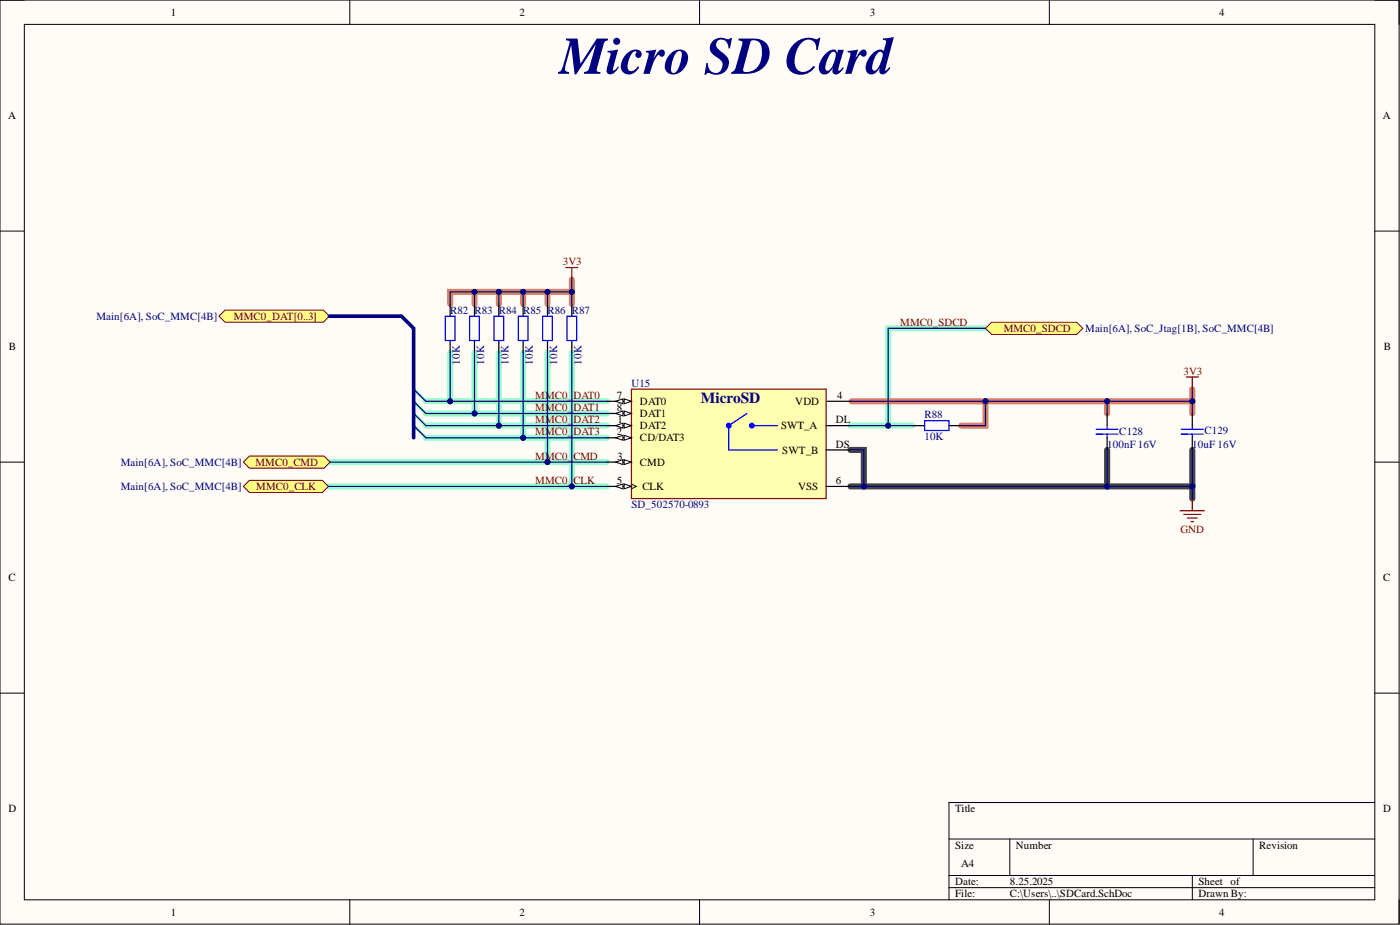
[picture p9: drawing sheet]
<svg xmlns="http://www.w3.org/2000/svg" width="292mm" height="193mm" viewBox="0 0 292 193" stroke-linecap="round" stroke-linejoin="round" font-family="sans-serif">
<path d="M0 0h291.9v192.8h-291.9z" fill-rule="evenodd" fill="#fffcf8"/>
<path d="M0 0h291.9v192.8h-291.9z" fill="none" stroke="#000" stroke-width=".21"/>
<path d="M5.1 5.1h281.7v182.6h-281.7z" fill-rule="evenodd" fill="#fffcf8"/>
<g fill="none" stroke="#000" stroke-width=".21">
<path d="M0 0h5.1M5.1 5.1h281.7v182.6h-281.7zM73 0v5.1M146 0v5.1M218.9 0v5.1M286.8 0h5.1v5.1M0 48.2h5.1M286.8 48.2h5.1M0 96.4h5.1M286.8 96.4h5.1M0 144.6h5.1M286.8 144.6h5.1"/>
<path d="M198 175h88.8M210.7 175v7.6M261.5 175v7.6M286.8 167.4h-88.8v20.3M73 187.7v5.1M146 187.7v5.1M198 182.6h88.8M198 185.2h88.8M218.9 187.7v5.1M248.8 182.6v5.1M291.9 187.7v5.1"/>
</g>
<path d="M86.3 81.2l2.5 2.5M86.3 83.7l2.5 2.6M86.3 86.3l2.5 2.5M86.3 88.8l2.5 2.5" fill="none" stroke="#9fc" stroke-width=".68"/>
<g fill="none" stroke="#9fc" stroke-width="1.3">
<path d="M93.9 73.6v10.1M99 73.6v12.7M104.1 73.6v15.2M109.2 73.6v17.7M114.2 73.6v22.8M119.3 73.6v27.9M205.6 68.5h-20.3v20.3M68.9 96.4h57.8M88.8 83.7h37.9M88.8 86.3h37.9M88.8 91.3h37.9M88.8 88.8h37.9"/>
<path d="M177.4 88.8h13M68.5 101.5h58.2"/>
</g>
<path d="M177.4 93.9h2.8v7.6M231 93.9v7.6M248.8 93.9v7.6M177.4 101.5h71.4v2.5" fill="none" stroke="#434343" stroke-width="1.3"/>
<path d="M119.3 58.4v2.5h-25.4v2.5M99 60.9v2.5M104.1 60.9v2.5M109.2 60.9v2.5M114.2 60.9v2.5M119.3 60.9v2.5M205.6 83.7v5.1h-5.1M231 83.7v2.6M248.8 81.2v2.5h-71.1M248.8 83.7v2.6" fill="none" stroke="#dd7e6b" stroke-width="1.3"/>
<path d="M131.7 81.2h40.7v22.8h-40.7z" fill-rule="evenodd" fill="#ffffb0"/>
<path d="M131.7 81.2h40.7v22.8h-40.7z" fill="none" stroke="#800000" stroke-width=".25"/>
<path d="M126.7 101.5h5" fill="none" stroke="#000" stroke-width=".25"/>
<path d="M130.2 101l1.5 .5-1.5 .5z" fill="#f8fcff"/>
<path d="M130.2 101l1.5 .5-1.5 .5z" fill="none" stroke="#000" stroke-width=".21"/>
<path d="M128.4 101.5l1.6-.5v1z" fill="#f8fcff"/>
<path d="M128.4 101.5l1.6-.5v1zM131.7 101l1.1 .5-1.1 .5" fill="none" stroke="#000" stroke-width=".21"/>
<path d="M126.7 96.4h5" fill="none" stroke="#000" stroke-width=".25"/>
<path d="M130.2 95.9l1.5 .5-1.5 .5z" fill="#f8fcff"/>
<path d="M130.2 95.9l1.5 .5-1.5 .5z" fill="none" stroke="#000" stroke-width=".21"/>
<path d="M128.4 96.4l1.6-.5v1z" fill="#f8fcff"/>
<path d="M128.4 96.4l1.6-.5v1z" fill="none" stroke="#000" stroke-width=".21"/>
<path d="M126.7 83.7h5" fill="none" stroke="#000" stroke-width=".25"/>
<path d="M130.2 83.2l1.5 .5-1.5 .5z" fill="#f8fcff"/>
<path d="M130.2 83.2l1.5 .5-1.5 .5z" fill="none" stroke="#000" stroke-width=".21"/>
<path d="M128.4 83.7l1.6-.5v1z" fill="#f8fcff"/>
<path d="M128.4 83.7l1.6-.5v1z" fill="none" stroke="#000" stroke-width=".21"/>
<path d="M126.7 86.3h5" fill="none" stroke="#000" stroke-width=".25"/>
<path d="M130.2 85.7l1.5 .6-1.5 .5z" fill="#f8fcff"/>
<path d="M130.2 85.7l1.5 .6-1.5 .5z" fill="none" stroke="#000" stroke-width=".21"/>
<path d="M128.4 86.3l1.6-.6v1.1z" fill="#f8fcff"/>
<path d="M128.4 86.3l1.6-.6v1.1z" fill="none" stroke="#000" stroke-width=".21"/>
<path d="M126.7 88.8h5" fill="none" stroke="#000" stroke-width=".25"/>
<path d="M130.2 88.3l1.5 .5-1.5 .5z" fill="#f8fcff"/>
<path d="M130.2 88.3l1.5 .5-1.5 .5z" fill="none" stroke="#000" stroke-width=".21"/>
<path d="M128.4 88.8l1.6-.5v1z" fill="#f8fcff"/>
<path d="M128.4 88.8l1.6-.5v1z" fill="none" stroke="#000" stroke-width=".21"/>
<path d="M126.7 91.3h5" fill="none" stroke="#000" stroke-width=".25"/>
<path d="M130.2 90.8l1.5 .5-1.5 .5z" fill="#f8fcff"/>
<path d="M130.2 90.8l1.5 .5-1.5 .5z" fill="none" stroke="#000" stroke-width=".21"/>
<path d="M128.4 91.3l1.6-.5v1z" fill="#f8fcff"/>
<path d="M128.4 91.3l1.6-.5v1z" fill="none" stroke="#000" stroke-width=".21"/>
<path d="M172.6 83.7h5.1M172.4 101.5h5" fill="none" stroke="#000" stroke-width=".25"/>
<path d="M155.9 86.3l-3.8 2.5v5.1h10.1M157.1 88.8h5.1" fill="none" stroke="#00f" stroke-width=".25"/>
<circle cx="156.9" cy="88.8" r=".51" fill="#00f"/>
<circle cx="156.9" cy="88.8" r=".51" fill="none" stroke="#00f" stroke-width=".21"/>
<circle cx="152.1" cy="88.8" r=".51" fill="#00f"/>
<circle cx="152.1" cy="88.8" r=".51" fill="none" stroke="#00f" stroke-width=".21"/>
<g fill="none" stroke="#000" stroke-width=".25">
<path d="M93.9 63.4v2.6M93.9 71v2.6M99 63.4v2.6M99 71v2.6M104.1 63.4v2.6M104.1 71v2.6M109.2 63.4v2.6M109.2 71v2.6M114.2 63.4v2.6M114.2 71v2.6M119.3 63.4v2.6M119.3 71v2.6"/>
<path d="M172.4 93.9h5M172.4 88.8h5M190.4 88.8h2.5M198 88.8h2.5M231 86.3v2.5M231 91.3v2.6M248.8 86.3v2.5M248.8 91.3v2.6"/>
</g>
<g fill="none" stroke="#00f" stroke-width=".25">
<path d="M92.9 66h2v5h-2zM98 66h2v5h-2zM103.1 66h2v5h-2zM108.1 66h2.1v5h-2.1zM113.2 66h2v5h-2zM118.3 66h2v5h-2zM192.9 87.8h5.1v2h-5.1zM228.7 89.6h4.6M228.7 90.6h4.6M231 88.8v.8M231 90.6v.7M246.5 89.6h4.6"/>
<path d="M246.5 90.6h4.6M248.8 88.8v.8M248.8 90.6v.7"/>
</g>
<path d="M118 55.8h2.6M119.3 55.8v2.6M247.5 78.6h2.5M248.8 78.6v2.6M246.2 106.5h5.1M247 107.3h3.5M247.8 108.1h2M248.5 108.8h.5M248.8 104v2.5" fill="none" stroke="#800000" stroke-width=".25"/>
<path d="M45.7 66l1.3-1.3h20.5l1.2 1.3-1.2 1.2h-20.5z" fill-rule="evenodd" fill="#ffff80"/>
<path d="M45.7 66l1.3-1.3h20.5l1.2 1.3-1.2 1.2h-20.5z" fill="none" stroke="#800000" stroke-width=".21"/>
<path d="M205.6 68.5l1.3-1.3h17.8l1.2 1.3-1.2 1.3h-17.8z" fill-rule="evenodd" fill="#ffff80"/>
<path d="M205.6 68.5l1.3-1.3h17.8l1.2 1.3-1.2 1.3h-17.8z" fill="none" stroke="#800000" stroke-width=".21"/>
<path d="M50.8 101.5l1.2-1.3h15.3l1.2 1.3-1.2 1.2h-15.3z" fill-rule="evenodd" fill="#ffff80"/>
<path d="M50.8 101.5l1.2-1.3h15.3l1.2 1.3-1.2 1.2h-15.3z" fill="none" stroke="#800000" stroke-width=".21"/>
<path d="M50.8 96.4l1.2-1.3h15.6l1.3 1.3-1.3 1.3h-15.6z" fill-rule="evenodd" fill="#ffff80"/>
<path d="M50.8 96.4l1.2-1.3h15.6l1.3 1.3-1.3 1.3h-15.6z" fill="none" stroke="#800000" stroke-width=".21"/>
<path d="M86.3 81.2l2.5 2.5h37.9M86.3 83.7l2.5 2.6M86.3 86.3l2.5 2.5M86.3 88.8l2.5 2.5" fill="none" stroke="#000080" stroke-width=".25"/>
<circle cx="93.9" cy="83.7" r=".51" fill="#000080"/>
<circle cx="93.9" cy="83.7" r=".51" fill="none" stroke="#000080" stroke-width=".21"/>
<path d="M88.8 86.3h37.9" fill="none" stroke="#000080" stroke-width=".25"/>
<circle cx="99" cy="86.3" r=".51" fill="#000080"/>
<circle cx="99" cy="86.3" r=".51" fill="none" stroke="#000080" stroke-width=".21"/>
<path d="M88.8 91.3h37.9" fill="none" stroke="#000080" stroke-width=".25"/>
<circle cx="109.2" cy="91.3" r=".51" fill="#000080"/>
<circle cx="109.2" cy="91.3" r=".51" fill="none" stroke="#000080" stroke-width=".21"/>
<path d="M88.8 88.8h37.9" fill="none" stroke="#000080" stroke-width=".25"/>
<circle cx="104.1" cy="88.8" r=".51" fill="#000080"/>
<circle cx="104.1" cy="88.8" r=".51" fill="none" stroke="#000080" stroke-width=".21"/>
<path d="M177.4 93.9h2.8v7.6" fill="none" stroke="#000080" stroke-width=".25"/>
<circle cx="180.2" cy="101.5" r=".51" fill="#000080"/>
<circle cx="180.2" cy="101.5" r=".51" fill="none" stroke="#000080" stroke-width=".21"/>
<path d="M177.4 88.8h13" fill="none" stroke="#000080" stroke-width=".25"/>
<circle cx="185.3" cy="88.8" r=".51" fill="#000080"/>
<circle cx="185.3" cy="88.8" r=".51" fill="none" stroke="#000080" stroke-width=".21"/>
<path d="M205.6 83.7v5.1h-5.1" fill="none" stroke="#000080" stroke-width=".25"/>
<circle cx="205.6" cy="83.7" r=".51" fill="#000080"/>
<circle cx="205.6" cy="83.7" r=".51" fill="none" stroke="#000080" stroke-width=".21"/>
<path d="M205.6 68.5h-20.3v20.3" fill="none" stroke="#000080" stroke-width=".25"/>
<circle cx="185.3" cy="88.8" r=".51" fill="#000080"/>
<circle cx="185.3" cy="88.8" r=".51" fill="none" stroke="#000080" stroke-width=".21"/>
<path d="M119.3 58.4v2.5h-25.4v2.5" fill="none" stroke="#000080" stroke-width=".25"/>
<circle cx="119.3" cy="60.9" r=".51" fill="#000080"/>
<circle cx="119.3" cy="60.9" r=".51" fill="none" stroke="#000080" stroke-width=".21"/>
<circle cx="114.2" cy="60.9" r=".51" fill="#000080"/>
<circle cx="114.2" cy="60.9" r=".51" fill="none" stroke="#000080" stroke-width=".21"/>
<circle cx="109.2" cy="60.9" r=".51" fill="#000080"/>
<circle cx="109.2" cy="60.9" r=".51" fill="none" stroke="#000080" stroke-width=".21"/>
<circle cx="104.1" cy="60.9" r=".51" fill="#000080"/>
<circle cx="104.1" cy="60.9" r=".51" fill="none" stroke="#000080" stroke-width=".21"/>
<circle cx="99" cy="60.9" r=".51" fill="#000080"/>
<circle cx="99" cy="60.9" r=".51" fill="none" stroke="#000080" stroke-width=".21"/>
<path d="M119.3 60.9v2.5" fill="none" stroke="#000080" stroke-width=".25"/>
<circle cx="119.3" cy="60.9" r=".51" fill="#000080"/>
<circle cx="119.3" cy="60.9" r=".51" fill="none" stroke="#000080" stroke-width=".21"/>
<path d="M114.2 60.9v2.5" fill="none" stroke="#000080" stroke-width=".25"/>
<circle cx="114.2" cy="60.9" r=".51" fill="#000080"/>
<circle cx="114.2" cy="60.9" r=".51" fill="none" stroke="#000080" stroke-width=".21"/>
<path d="M109.2 60.9v2.5" fill="none" stroke="#000080" stroke-width=".25"/>
<circle cx="109.2" cy="60.9" r=".51" fill="#000080"/>
<circle cx="109.2" cy="60.9" r=".51" fill="none" stroke="#000080" stroke-width=".21"/>
<path d="M104.1 60.9v2.5" fill="none" stroke="#000080" stroke-width=".25"/>
<circle cx="104.1" cy="60.9" r=".51" fill="#000080"/>
<circle cx="104.1" cy="60.9" r=".51" fill="none" stroke="#000080" stroke-width=".21"/>
<path d="M99 60.9v2.5" fill="none" stroke="#000080" stroke-width=".25"/>
<circle cx="99" cy="60.9" r=".51" fill="#000080"/>
<circle cx="99" cy="60.9" r=".51" fill="none" stroke="#000080" stroke-width=".21"/>
<path d="M93.9 73.6v10.1" fill="none" stroke="#000080" stroke-width=".25"/>
<circle cx="93.9" cy="83.7" r=".51" fill="#000080"/>
<circle cx="93.9" cy="83.7" r=".51" fill="none" stroke="#000080" stroke-width=".21"/>
<path d="M99 73.6v12.7" fill="none" stroke="#000080" stroke-width=".25"/>
<circle cx="99" cy="86.3" r=".51" fill="#000080"/>
<circle cx="99" cy="86.3" r=".51" fill="none" stroke="#000080" stroke-width=".21"/>
<path d="M104.1 73.6v15.2" fill="none" stroke="#000080" stroke-width=".25"/>
<circle cx="104.1" cy="88.8" r=".51" fill="#000080"/>
<circle cx="104.1" cy="88.8" r=".51" fill="none" stroke="#000080" stroke-width=".21"/>
<path d="M109.2 73.6v17.7" fill="none" stroke="#000080" stroke-width=".25"/>
<circle cx="109.2" cy="91.3" r=".51" fill="#000080"/>
<circle cx="109.2" cy="91.3" r=".51" fill="none" stroke="#000080" stroke-width=".21"/>
<path d="M114.2 73.6v22.8" fill="none" stroke="#000080" stroke-width=".25"/>
<circle cx="114.2" cy="96.4" r=".51" fill="#000080"/>
<circle cx="114.2" cy="96.4" r=".51" fill="none" stroke="#000080" stroke-width=".21"/>
<path d="M119.3 73.6v27.9" fill="none" stroke="#000080" stroke-width=".25"/>
<circle cx="119.3" cy="101.5" r=".51" fill="#000080"/>
<circle cx="119.3" cy="101.5" r=".51" fill="none" stroke="#000080" stroke-width=".21"/>
<path d="M68.5 101.5h58.2" fill="none" stroke="#000080" stroke-width=".25"/>
<circle cx="119.3" cy="101.5" r=".51" fill="#000080"/>
<circle cx="119.3" cy="101.5" r=".51" fill="none" stroke="#000080" stroke-width=".21"/>
<path d="M68.9 96.4h57.8" fill="none" stroke="#000080" stroke-width=".25"/>
<circle cx="114.2" cy="96.4" r=".51" fill="#000080"/>
<circle cx="114.2" cy="96.4" r=".51" fill="none" stroke="#000080" stroke-width=".21"/>
<path d="M231 93.9v7.6" fill="none" stroke="#000080" stroke-width=".25"/>
<circle cx="231" cy="101.5" r=".51" fill="#000080"/>
<circle cx="231" cy="101.5" r=".51" fill="none" stroke="#000080" stroke-width=".21"/>
<path d="M231 83.7v2.6" fill="none" stroke="#000080" stroke-width=".25"/>
<circle cx="231" cy="83.7" r=".51" fill="#000080"/>
<circle cx="231" cy="83.7" r=".51" fill="none" stroke="#000080" stroke-width=".21"/>
<path d="M248.8 93.9v7.6" fill="none" stroke="#000080" stroke-width=".25"/>
<circle cx="248.8" cy="101.5" r=".51" fill="#000080"/>
<circle cx="248.8" cy="101.5" r=".51" fill="none" stroke="#000080" stroke-width=".21"/>
<path d="M248.8 83.7v2.6" fill="none" stroke="#000080" stroke-width=".25"/>
<circle cx="248.8" cy="83.7" r=".51" fill="#000080"/>
<circle cx="248.8" cy="83.7" r=".51" fill="none" stroke="#000080" stroke-width=".21"/>
<path d="M177.4 101.5h71.4v2.5" fill="none" stroke="#000080" stroke-width=".25"/>
<circle cx="248.8" cy="101.5" r=".51" fill="#000080"/>
<circle cx="248.8" cy="101.5" r=".51" fill="none" stroke="#000080" stroke-width=".21"/>
<circle cx="231" cy="101.5" r=".51" fill="#000080"/>
<circle cx="231" cy="101.5" r=".51" fill="none" stroke="#000080" stroke-width=".21"/>
<circle cx="180.2" cy="101.5" r=".51" fill="#000080"/>
<circle cx="180.2" cy="101.5" r=".51" fill="none" stroke="#000080" stroke-width=".21"/>
<path d="M248.8 81.2v2.5h-71.1" fill="none" stroke="#000080" stroke-width=".25"/>
<circle cx="205.6" cy="83.7" r=".51" fill="#000080"/>
<circle cx="205.6" cy="83.7" r=".51" fill="none" stroke="#000080" stroke-width=".21"/>
<circle cx="231" cy="83.7" r=".51" fill="#000080"/>
<circle cx="231" cy="83.7" r=".51" fill="none" stroke="#000080" stroke-width=".21"/>
<circle cx="248.8" cy="83.7" r=".51" fill="#000080"/>
<circle cx="248.8" cy="83.7" r=".51" fill="none" stroke="#000080" stroke-width=".21"/>
<path d="M68.7 66h15.1l2.5 2.5v22.8" fill="none" stroke="#000080" stroke-width=".76"/>
<text font-size="11" fill="#000080" x="116.8" y="15.4">Micro SD Card</text>
<text font-size="3.2" fill="#000080" x="146.2" y="84.1">MicroSD</text>
<g font-size="2.3">
<text x="35.6" y="3.3">1</text>
<text x="108.4" y="3.3">2</text>
<text x="181.5" y="3.3">3</text>
<text x="254.4" y="3.3">4</text>
<text x="1.7" y="24.9">A</text>
<text x="288.5" y="24.9">A</text>
<text x="1.9" y="73.1">B</text>
<text x="288.7" y="73.1">B</text>
<text x="128.7" y="83.2">7</text>
<text x="174.6" y="83.2">4</text>
<text x="128.7" y="85.7">8</text>
<text x="128.9" y="88.3">1</text>
<text x="133.5" y="84.5">DAT0</text>
<text x="133.5" y="87">DAT1</text>
<text x="133.5" y="89.6">DAT2</text>
<text x="163" y="89.6">SWT_A</text>
<text x="165.9" y="84.5">VDD</text>
<text x="174.4" y="88.3">DL</text>
<text x="128.7" y="90.8">2</text>
<text x="128.8" y="95.9">3</text>
<text x="133.5" y="92.1">CD/DAT3</text>
<text x="163.2" y="94.6">SWT_B</text>
<text x="174.4" y="93.4">DS</text>
<text x="128.7" y="101">5</text>
<text x="133.5" y="97.2">CMD</text>
<text x="174.4" y="101">6</text>
<text x="134" y="102.2">CLK</text>
<text x="166.5" y="102.2">VSS</text>
<text x="1.8" y="121.3">C</text>
<text x="288.6" y="121.3">C</text>
<text x="1.8" y="169.5">D</text>
<text x="199.3" y="169.5">Title</text>
<text x="288.6" y="169.5">D</text>
<text x="199.3" y="177.1">Size</text>
<text x="212" y="177.1">Number</text>
<text x="262.7" y="177.1">Revision</text>
<text x="199.3" y="184.7">Date:</text>
<text x="200.5" y="180.9">A4</text>
<text x="210.7" y="184.7">8.25.2025</text>
<text x="250" y="184.7">Sheet of</text>
<text x="35.6" y="191">1</text>
<text x="108.4" y="191">2</text>
<text x="181.5" y="191">3</text>
<text x="199.3" y="187.2">File:</text>
<text x="210.7" y="187.2">C:\Users\..\SDCard.SchDoc</text>
<text x="250" y="187.2">Drawn By:</text>
<text x="254.4" y="191">4</text>
</g>
<g font-size="2.3" fill="#800000">
<text x="117.4" y="55.3">3V3</text>
<text x="48.8" y="66.7">MMC0_DAT[0..3]</text>
<text x="187.8" y="68">MMC0_SDCD</text>
<text x="209.4" y="69.3">MMC0_SDCD</text>
<text x="111.7" y="83.2">MMC0_</text>
<text x="119.6" y="83.2">DAT0</text>
<text x="246.9" y="78.1">3V3</text>
<text x="111.7" y="85.7">MMC0_</text>
<text x="111.7" y="88.3">MMC0_</text>
<text x="119.6" y="88.3">DAT2</text>
<text x="119.6" y="85.7">DAT1</text>
<text x="111.7" y="90.8">MMC0_</text>
<text x="111.7" y="95.9">MMC0_</text>
<text x="119.6" y="90.8">DAT3</text>
<text x="119.6" y="95.9">CMD</text>
<text x="53.3" y="97.2">MMC0_CMD</text>
<text x="111.7" y="101">MMC0_</text>
<text x="119.6" y="101">CLK</text>
<text x="53.5" y="102.2">MMC0_CLK</text>
<text x="246.3" y="111.1">GND</text>
</g>
<g font-size="2.3" fill="#000080">
<text x="93.9" y="65.5">R82</text>
<text x="99" y="65.5">R83</text>
<text x="104.1" y="65.5">R84 R85</text>
<text x="114.2" y="65.5">R86 R87</text>
<text x="20.1" y="66.7">Main[6A], SoC_MMC[4B]</text>
<text x="226.4" y="69.3">Main[6A], SoC_Jtag[1B], SoC_MMC[4B]</text>
<text x="96" y="76.1" transform="rotate(-90 96 76.1)">10K</text>
<text x="101" y="76.1" transform="rotate(-90 101 76.1)">10K</text>
<text x="106.1" y="76.1" transform="rotate(-90 106.1 76.1)">10K</text>
<text x="111.2" y="76.1" transform="rotate(-90 111.2 76.1)">10K</text>
<text x="116.3" y="76.1" transform="rotate(-90 116.3 76.1)">10K</text>
<text x="121.3" y="76.1" transform="rotate(-90 121.3 76.1)">10K</text>
<text x="131.7" y="80.7">U15</text>
<text x="192.9" y="87.3">R88</text>
<text x="192.9" y="91.8">10K</text>
<text x="231" y="93.4">100nF 16V</text>
<text x="233.5" y="90.8">C128</text>
<text x="248.8" y="93.4">10uF 16V</text>
<text x="251.3" y="90.6">C129</text>
<text x="25.2" y="97.2">Main[6A], SoC_MMC[4B]</text>
<text x="25.2" y="102.2">Main[6A], SoC_MMC[4B]</text>
<text x="131.7" y="106">SD_502570-0893</text>
</g>
</svg>
